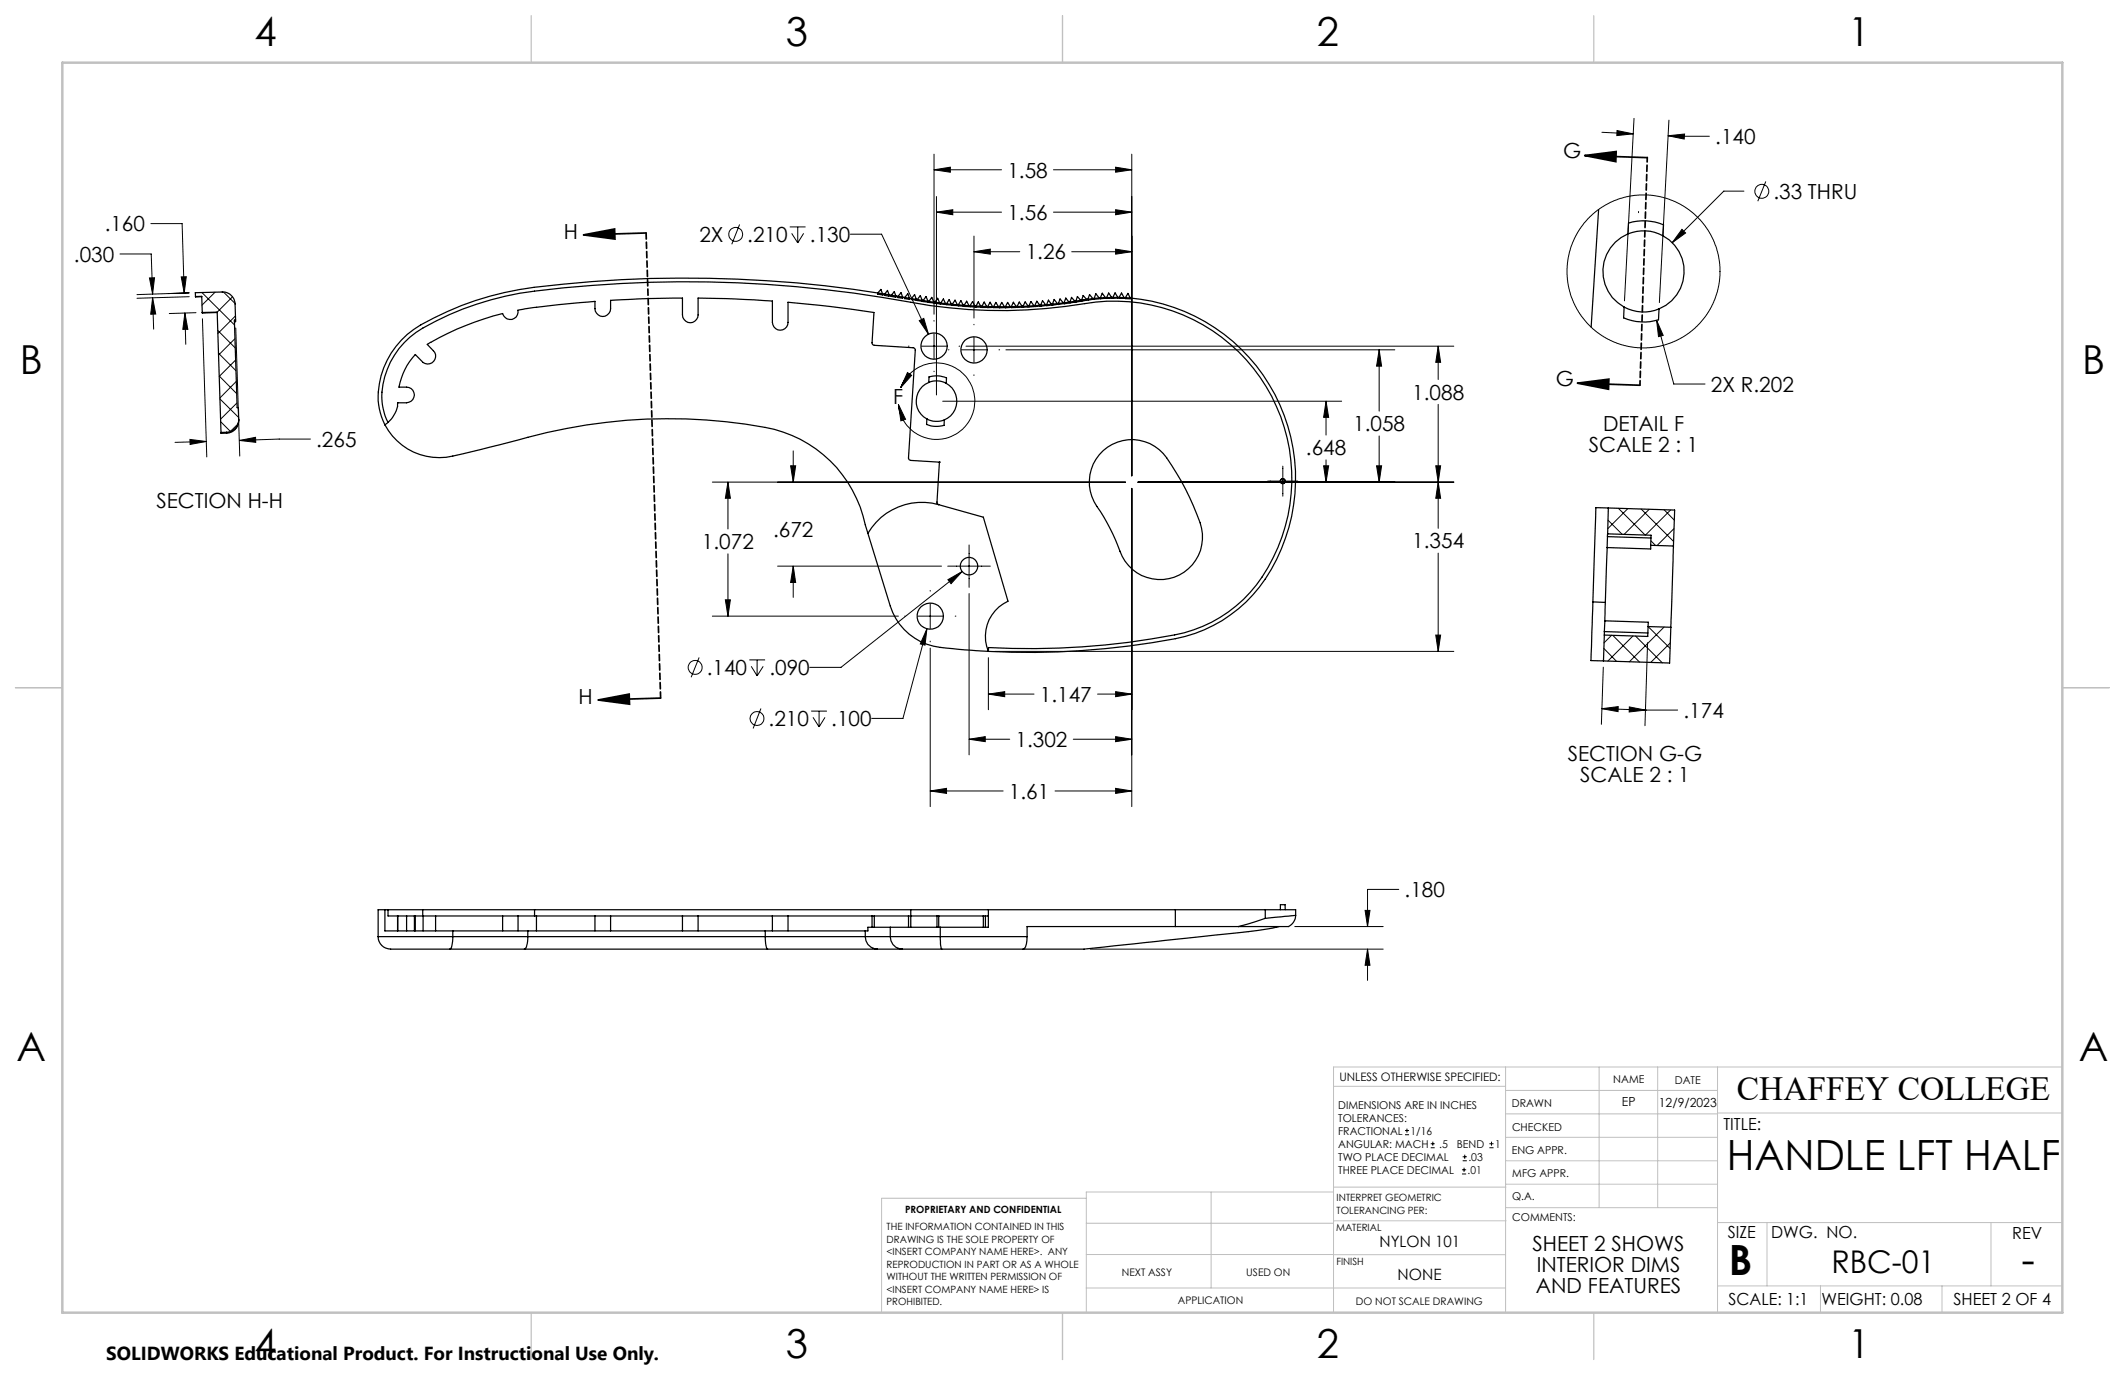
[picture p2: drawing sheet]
<svg xmlns="http://www.w3.org/2000/svg" width="432mm" height="279mm" viewBox="0 0 432 279" stroke-linecap="round" stroke-linejoin="round" font-family="sans-serif">
<g fill="none" stroke="#000" stroke-width=".25">
<path d="M179 58.8l.3 1.1-1-.1zM180.3 59l.4 1.2-1-.2zM181.7 59.3l.3 1.1-1-.2zM183.1 59.5l.3 1.1-1-.1zM184.5 59.7l.3 1.1-1-.1zM185.8 59.9l.4 1.1-1-.1zM221.4 59.9l.7 .9-1 .2zM222.7 59.7l.6 1-1 .1zM224 59.6l.6 1-1 .1zM225.3 59.5l.5 1.1h-.9zM226.6 59.5l.5 1.1h-1zM227.9 59.5l.5 1.1h-1z"/>
<path d="M229.2 59.6l.5 1.1h-1zM324.8 42.6l-1.5 23.9M330.8 47.5l.1-2.2a10.3 10.3 0 0 1 7.1 .4l-.1 2.2M330.8 47.5a8.3 8.3 0 0 0-5.1 7.2 8.3 8.3 0 0 0 4.3 7.7M330.8 47.5a8.3 8.3 0 0 1 7.1 .4M337.9 47.9a8.2 8.2 0 0 1 4.3 7.7 8.2 8.2 0 0 1-5.1 7.2M39.7 60.3v-.8l5.5-.2a2.53 2.53 0 0 1 2.6 2.5l.1 3.2M39.7 60.3h1.3M39.7 60.3l1.3-.1 .1 3.3M41.1 63.5v.1l3-.1M41.1 63.5l3-.1 .8 24.5M47.9 65v.4h-.3"/>
<path d="M47.9 65l-.3 .1 .6 17.7h.2l.1 2.4M185.2 60.7a103.6 103.6 0 0 0 37.4-.1 36.8 36.8 0 0 1 36.3 19.3 36.8 36.8 0 0 1-4.3 41 28.1 28.1 0 0 1-15.8 8.9 163.2 163.2 0 0 1-38 2.6M185.2 60.7a251.2 251.2 0 0 0-79.7-1.9 59.3 59.3 0 0 0-21.4 8.1 16.6 16.6 0 0 0-7 16.2l.4 1.6 .7 1.6M187 60.1l.4 1.1-1-.1zM188.2 60.3l.4 1.1-1.1-.1zM188.7 77.7l.1-1.1a5.2 5.2 0 0 1 3.5 .2v1.1M188.7 77.7a4.1 4.1 0 0 0-2.5 3.6 4.1 4.1 0 0 0 2.1 3.8M188.7 77.7a4.1 4.1 0 0 1 3.6 .2M189.3 60.4l.4 1.2-1-.1zM190.5 60.6l.4 1.1-1-.1zM191.7 60.7l.4 1.2-1-.1zM192.3 77.9a4.1 4.1 0 0 1 2.1 3.8 4.1 4.1 0 0 1-2.5 3.6"/>
<path d="M192.9 60.9l.4 1.1-1-.1zM194.1 61l.4 1.1h-1zM195.3 61.1l.4 1.1h-1zM196.4 61.2l.5 1.1h-1zM197.6 61.3l.5 1.1-1-.1zM198.8 61.3l.5 1.1h-1zM200 61.4l.5 1.1h-1zM201.2 61.4l.5 1.1h-1zM202.4 61.5l.5 1h-1zM203.6 61.5l.5 1h-1zM204.8 61.5l.5 1h-1zM205.9 61.4l.6 1.1h-1z"/>
<path d="M207.1 61.4l.6 1-1 .1zM208.3 61.3l.6 .9v.2h-1zM209.5 61.3l.6 .8v.2l-1 .1zM210.7 61.2l.6 1-1 .1zM211.8 61.1l.7 1-1 .1zM213 61l.7 1-1 .1zM214.2 60.9l.7 .9-1 .2zM215.4 60.7l.7 1-1 .2zM216.6 60.6l.6 1-.9 .1zM217.7 60.4l.7 1-.9 .2zM218.9 60.3l.7 .9-.9 .2zM220.1 60l.7 1-1 .2z"/>
<path d="M330 62.4l-.1 2.2a10.5 10.5 0 0 0 7.1 .4l.1-2.2M330 62.4a8.2 8.2 0 0 0 7.1 .4M44.9 87.9v.2l1.1-.1M46 87.8v.2M46 87.8l-1.1 .1M48.5 85.2a2.59 2.59 0 0 1-2.5 2.6M48.5 85.2v.1a2.56 2.56 0 0 1-2.5 2.7M78.2 86.3a12.4 12.4 0 0 0 13.8 6.4l9.5-2.3a127.1 127.1 0 0 1 29.8-5.2 107.7 107.7 0 0 1 26 2 25.5 25.5 0 0 1 18.5 19.4l5.1 16.6a12.2 12.2 0 0 0 11.4 8.5l8.5 .7M78.8 85.8l-.6 .5M78.8 85.8a12.5 12.5 0 0 1-.1-10.8 17.5 17.5 0 0 1 9.8-9.7 61.3 61.3 0 0 1 20.1-6.1 254.4 254.4 0 0 1 80.4 2.9 104.9 104.9 0 0 0 33.6-.7 36 36 0 0 1 35.7 18.9 36 36 0 0 1-4.3 40.1 27.5 27.5 0 0 1-15.3 8.6 156.9 156.9 0 0 1-37.8 2.6l-.1 .8M78.8 85.8a5.4 5.4 0 0 0 2-3.9l1.8-.1a1.59 1.59 0 0 0 1.6-1.5 1.59 1.59 0 0 0-1.6-1.6h-1.5a13.5 13.5 0 0 1 3.3-6.7l1.6 1.7a1.59 1.59 0 0 0 2.1-.3 1.59 1.59 0 0 0 0-2.1l-1.3-1.3a52.2 52.2 0 0 1 15.3-6.3 1.59 1.59 0 0 0 1.9 1.2 1.59 1.59 0 0 0 1.2-1.9 138.3 138.3 0 0 1 15.7-1.8v1.5a1.59 1.59 0 0 0 1.6 1.6 1.59 1.59 0 0 0 1.6-1.6v-1.7l7.3-.3 7.3-.1v3.4a1.59 1.59 0 0 0 1.6 1.6 1.59 1.59 0 0 0 1.6-1.6v-3.4l7.5 .1 7.6 .5v4.3a1.59 1.59 0 0 0 1.5 1.6 1.59 1.59 0 0 0 1.6-1.6v-4.1a242.1 242.1 0 0 1 17.5 2.1l-.4 6.1 .2 .5 8.2 .6 .4 .3-1.4 22a.49 .49 0 0 0 .5 .6l5.8 .3M188.3 85.1v1.2a5.4 5.4 0 0 0 3.5 .1l.1-1.1"/>
<path d="M188.3 85.1a4.2 4.2 0 0 0 3.6 .2M190.9 93.9l-.5 8.1 .1 .3 .2 .3M190.9 93.9h.1M224.2 91.6a8.6 8.6 0 0 1 12.9 1.4 52.1 52.1 0 0 1 7.1 14.4 8.6 8.6 0 0 1-6.1 10.1 8.6 8.6 0 0 1-10.5-5.5 44.4 44.4 0 0 0-5.3-10 8.6 8.6 0 0 1 1.9-10.4zM190.7 102.6l9.1 2.5 5 17.1a7.8 7.8 0 0 0-4 10.2M190.7 102.6a12.7 12.7 0 0 0-14.3 5.8M326.6 111.3l-.5 14.9M326.6 109v2.3M326.6 109l8.9 .3M326.7 108.5l-.1 .5M326.7 108.5l8.8 .3-.1 2M326.8 103.2h-2.5l-.6 19.1"/>
<path d="M326.8 103.2l13.5 .4-.3 7.3M326.8 103.2l-.1 5.3M335.4 110.8v.7l-8.8-.2M335.4 110.8l4.6 .1M340 110.9l-.5 16.6M323.7 122.3l-.4 11.9 2.5 .1M323.7 122.3l2.5 .1M326 128.3v.7M326 129l-.2 5.3M326 128.3l8.9 .3M326.1 126.2l8.8 .2v.9M326.1 126.2l-.1 2.1"/>
<path d="M334.9 127.3l4.6 .2M334.9 127.3l-.1 2-8.8-.3M339.5 127.5l-.2 7.2-13.5-.4M76.8 190.3a2.71 2.71 0 0 0 3.4 2.6h11.2M76.8 190.3h15.2M78.2 184.9v4.3h13.8M78.2 184.9h-1.4v5.4M78.2 184.9h.6M78.8 184.9v1.2h2M78.8 184.9h7.1M80.8 186.1h.1M80.8 186.1v3.1"/>
<path d="M80.8 186.1h1.8M82.6 186.1h1.6M82.6 186.1v3.1M84.2 186.1v3.1M84.2 186.1h1.8M84.4 186.1v3.1M85.9 184.9h22.7M85.9 184.9v1.2M86 186.1h2.5M86 186.1v3.1M88.5 186.1h13.6M88.5 186.1v3.1"/>
<path d="M91.4 192.9h15.2M92 190.3a3.5 3.5 0 0 1-.6 2.6M92 190.3h15.2M92 189.2h15.2M92 189.2v1.1M102.1 186.1h3.2M102.1 186.1v3.1M105.2 186.1h3.8M105.3 186.1v3.1M106.6 192.9h49.4M107.2 190.3a3.1 3.1 0 0 1-.6 2.6M107.2 190.3h48.3"/>
<path d="M107.2 189.2h48.3M107.2 189.2v1.1M108.6 184.9h76.5M108.6 184.9v1.2M109 186.1h11.9M109 186.1v3.1M120.9 186.1h3.2M120.9 186.1v3.1M124.1 186.1h14.6M124.1 186.1v3.1M138.7 186.1h3.2M138.7 186.1v3.1"/>
<path d="M141.9 186.1h15.1M141.9 186.1v3.1M155.5 190.3a4 4 0 0 0 .5 2.6M155.5 190.3h20.3M155.5 189.2h20.3M155.5 189.2v1.1M156 192.9h22.3M157 186.1h3.1M157 186.1v3.1M160.1 186.1h17.1M160.1 186.1v3.1M175.8 190.3a2.5 2.5 0 0 0 2.5 2.6"/>
<path d="M175.8 190.3h5.1M175.8 189.2v1.1M177.2 186.1h.5M177.2 186.1v2.3M177.7 186.1h6.9M177.7 186.1v2.3M178.3 192.9h5M180.9 190.3a2.46 2.46 0 0 0 2.4 2.6M180.9 190.3h10.2M180.9 188.4h10.2M180.9 188.4v1.9M180.9 188.4h-4.5v.8h-.6"/>
<path d="M183.3 192.9h8M184.6 186.1h5.8M184.6 186.1v2.3M185.1 184.9h15.7M185.1 184.9v3.5M190.4 186.1h.3M190.4 186.1v2.3M190.7 186.1h9.5M190.7 186.1v2.3M191.1 190.3a5.4 5.4 0 0 0 .2 2.6M191.1 190.3h17.6M191.1 188.4v1.9"/>
<path d="M199.8 186.1v2.3M200.2 186.1h.6M200.2 186.1v2.3M200.8 184.9v3.5h-9.7M200.8 184.9h38M208.7 190.3a2.97 2.97 0 0 1-.8 2.6h-16.6M238.8 188.3h-30.1v2M238.8 184.9h18.3M238.8 188.3h12.8M238.8 184.9v3.4M257.1 186.6l-5.5 1.7M257.1 184.9h6.2l-.1 1.1-6.1 .6"/>
<path d="M257.1 184.9v1.7M259.9 188.3a171.6 171.6 0 0 1-16.8 2.1l-16.7 1.8a94.3 94.3 0 0 1-15.4 .7h-3.1M260.2 184.9v-1.1h.9l.1 1.1M263.3 186a2.49 2.49 0 0 1-1.6 2.3h-10.1"/>
<circle cx="189.8" cy="70.3" r="2.67"/>
<circle cx="197.9" cy="71.1" r="2.66"/>
<circle cx="260.7" cy="97.8" r=".47"/>
<circle cx="260.7" cy="97.8" r=".51"/>
<circle cx="196.9" cy="115" r="1.77"/>
<circle cx="189" cy="125.2" r="2.65"/>
</g>
<g fill="none" stroke="#000" stroke-width=".2">
<path d="M189.8 31.3v32.6M189.8 34.5h13.7M189.8 34.5l3.3-.5v1zM190.3 39.9v40.4M214.1 34.5h15.9M226.7 34l3.3 .5-3.3 .5zM230 31.3v65.4M325.5 26.9l6.4 .3M328.6 26.5l3.3 .7-3.4 .4zM332 24.1l-1.9 37M338.9 27.6l3.4-.4-.1 1.1zM338.9 27.6l8.4 .1"/>
<path d="M339.1 24.4l-1.9 37.1M354.4 38.8h-4.1l-10.5 10.5M358.8 36.9l-1.6 4M24.4 51.6h6.3l.3 8.2M30.4 56.5l1-.1-.4 3.4zM30.7 45.4h6.3l.4 14.1M36.8 56.3l1.1-.1-.5 3.3zM38.4 59.5l-10.6 .4M41 59.4l6.7 6.6M43.7 59.4l-2.7 2.6M45.4 59.3l2.4 2.4M150.3 45.6l-1.6 4"/>
<path d="M160.5 46.1h3.2M160.9 47.4l1.2 2M162.1 46.1v3.3M163.3 47.4l-1.2 2M172.8 47.6h6.3l9.6 20.3M190.3 43.1l3.3-.5v1zM190.3 43.1h13.2M197.9 48v16.6M197.9 51.2h9.3M197.9 51.2l3.3-.6v1zM214.1 43.1h15.9M217.8 51.2h12.2"/>
<path d="M226.7 42.6l3.3 .5-3.3 .5zM226.7 50.6l3.3 .6-3.3 .4zM333 43v.2M341.8 46.6l.7 .7-2.7 2zM31 60.5l.6 3.3-1 .1zM31 60.5l.2 6.4M37.6 63.6l.6 3.3h-1.1zM37.6 63.6l.1 6.4M38.5 60.3l-10.7 .3M39.8 63.5l-5.4 .2M41.1 64.8l.9 28.1M44.2 67.1l3.6 3.6"/>
<path d="M44.4 71.8l3.5 3.5M44.6 76.4l3.5 3.6M47.2 60.3l-3.1 3.1M47.7 68.8l-3.3 3.3M47.8 64.2l-3.5 3.6M47.9 73.2l-3.3 3.3M47.9 66.6l.8 26.1M48 77.5l-3.3 3.4M183 78.8a7.8 7.8 0 0 1 12.5-3.1 7.8 7.8 0 0 1-1.7 12.7 7.8 7.8 0 0 1-11.2-6.2M184.4 75.7l.8 .6-2.2 2.5zM184.6 70.3h.1M186.8 65.2l.9-.5 1 3.2z"/>
<path d="M187.3 70.3h5M189.8 65.1v.2M189.8 67.8v5.1M189.8 75.4v.1M192.7 71.1h.1M194.9 70.3h.1M195.4 71.1h5M196.3 70.3h99.1M197.9 65.9v.1M197.9 68.5v5.1M197.9 76.2v.1M203 71.1h.1"/>
<path d="M204.4 71.1h79M280.2 71.1l.5 3.3h-1zM280.2 71.1v12.4M292.2 70.3l.5 3.3h-1zM292.2 70.3v6.8M336.6 65.1l3.5 12.9h6.4M336.6 65.1l1.4 3.1-1 .2zM38.6 89.3l3.3 .4-3.3 .6zM41.9 89.7l-6.3 .2M44.7 81.1l3.8 3.7M44.8 85.7l2 2 1.6-1.6M48.2 81.9l-3.4 3.3"/>
<path d="M48.6 89.5l3.3-.6 .1 1zM63.1 89.2h-6.4l-8.1 .3M144.7 98h84M147.9 98v9.5M147.9 98l.5 3.2h-1zM160.7 94.7h1l-.5 3.3zM161.2 91.6v6.4M182.6 82.2l1.4 3-.9 .3zM191.6 81.5h81M230 99.2v64.7M231.2 98h64.2M257.6 97.8h6.1"/>
<path d="M260.7 94.7v6.1M269 94.7h1l-.5 3.3zM269.5 81.5v6.9M269.5 93.5v4.5M269.5 81.5l.5 3.3h-1zM279.7 94.7h1l-.5 3.3zM280.2 88.6v9.4M291.7 94.7h1l-.5 3.3zM292.2 98l.5 3.2h-1zM292.2 82.2v25.2M147.9 112.5v12.7M158 115h33.3"/>
<path d="M161.2 115l.5 3.4h-1zM161.2 115v6.4M189 120v.1M192.6 115h8.6M192.6 117.8l2.9-1.7-2.2 2.5zM195.5 116.1l-24.6 19.5h-6.4M196.9 110.7v8.6M292.2 112.4v20M326.7 105.7l2.9 2.9M328.9 103.3l5.4 5.4M330.8 103.4l-4.1 4M333.5 103.4l6.6 6.6"/>
<path d="M335.1 103.5l-5.1 5.1M335.5 109.9l.9 .9M338.1 103.6l2.1 2.1M339.4 103.6l-5 5.1M340.1 107.4l-3.4 3.4M142.1 133.6l-1.7 4M144.7 125.2h37.9M147.4 121.9h1l-.5 3.3zM152.3 134.1h3.2M152.6 135.4l1.2 1.9M153.8 134.1v3.2M155.1 135.4l-1.3 1.9"/>
<path d="M183.8 125.2h.1M186.5 125.2h5.1M188.3 127.8l-.3 3.3-1-.3zM188.3 127.8l-4.8 18.2h-6.4M189 122.7v5M189 130.3v.1M189 131.7v32.2M194.1 125.2h.1M196.9 120.6v32.8M200.8 133.6v10.6M202.1 132.4h93.3M291.7 129h1l-.5 3.4z"/>
<path d="M325.8 135.6l-.4 11.6M325.9 131.8l2.6 2.6M327.5 129.1l-1.6 1.5M327.7 129.1l5.5 5.4M331.8 129.2l-5.1 5.1M332.4 129.3l5.4 5.4M334.8 130.6l-.5 16.9M334.9 127.3l4.5 4.5M338.1 127.4l-7 7.1M339.4 130.6l-4 4M154.6 144l-1.6 4M164.8 144.5h3.2"/>
<path d="M165.2 145.8l1.2 1.9M166.4 144.5v3.2M167.6 145.8l-1.2 1.9M196.9 150.2l3.3-.5v1zM196.9 150.2h8.3M200.8 141l3.4-.5v1.1zM200.8 141h9.3M218.1 150.2h11.9M223 141h7M226.7 140.5l3.3 .5-3.3 .6zM226.7 149.7l3.3 .5-3.3 .5zM325.5 144l8.9 .3"/>
<path d="M325.5 144l3.3-.4v1zM331.1 143.7l3.3 .6-3.4 .4zM334.4 144.3h6.5M189 160.7l3.3-.5v1zM189 160.7h14.8M214.4 160.7h15.6M226.7 160.2l3.3 .5-3.3 .5zM221.5 192.9h59.6M263.1 188.3h18M277.4 185h1l-.5 3.3zM277.9 192.9l.5 3.2h-1zM277.9 192.9v6.3"/>
<path d="M284.2 180.7h-6.3v7.6M285.5 230.6h.8M285.5 229.7h.8M285.9 229.3v.9M290.7 233.2h.8M290.7 232.4h.8M291.1 232v.8M297.1 238.5h.8M297.1 237.7h.8M297.2 235.9h.9M297.2 235.1h.9M297.5 237.3v.8"/>
<path d="M297.6 234.6v.9M302.6 233.2h.9M302.6 232.4h.9M303.1 232v.8"/>
<circle cx="358" cy="38.9" r="1.41"/>
<circle cx="149.5" cy="47.6" r="1.41"/>
<circle cx="334" cy="55.1" r="15.5"/>
<circle cx="141.3" cy="135.6" r="1.41"/>
<circle cx="153.8" cy="146" r="1.41"/>
</g>
<path d="M322 31.6l12.7 .4M322 31.6l6.4-.8-.1 2zM118.6 47.7l6.3-1.2 .1 2.1zM131.3 47.3l-12.7 .4M320.5 77.9l12.7 .4M320.5 77.9l6.4-.9-.1 2.1zM121.5 142.2l6.3-1.2 .1 2.1zM134.2 141.9l-12.7 .3" fill="none" stroke="#000" stroke-width=".35"/>
<path d="M131.3 47.3l2.9 94.5" fill="none" stroke="#000" stroke-width=".35" stroke-dasharray="1.3 .6"/>
<path d="M334.7 32l-1.5 46.3" fill="none" stroke="#000" stroke-width=".35" stroke-dasharray="1.3 .6" stroke-dashoffset=".3"/>
<g fill="none" stroke="#c0c0c0" stroke-width=".2">
<path d="M305.9 216.8v49.9M324.9 216.8v28.6M336.8 216.8v28.6M349 216.8v49.9M419.1 216.8h-148.1v49.9M271 220.7h34.9M305.9 231.1h43.1M305.9 226.3h43.1M305.9 221.6h43.1M305.9 235.9h43.1M349 226.2h70.1M220.7 248.6h50.3"/>
<path d="M220.7 254.9h50.3M220.7 243.5h-41.6v23.2M246.1 242.2v19.5M271 255h34.9M271 248.1h35M271 242.2h-50.3v24.5M271 241.2h35M305.9 240.6h43.1M306 245.4h43M349 248.4h70.1M359.1 248.4v12.9M404.6 248.4v12.9"/>
<path d="M220.7 261.7h85.2M349 261.3h70.1M369.9 261.3v5.4M394.6 261.3v5.4"/>
</g>
<path d="M108 3.2v9.5M215.9 3.2v9.5M323.8 3.2v9.5M3.1 139.7h9.6M419.1 139.7h9.5M108 266.7v9.6M215.9 266.7v9.6M323.8 266.7v9.6" fill="none" stroke="#c0c0c0" stroke-width=".25"/>
<path d="M12.7 12.7h406.4v254h-406.4z" fill="none" stroke="#c0c0c0" stroke-width=".5"/>
<g fill="#000">
<path d="M118.6 47.7l6.3-1.2 .1 2.1zM121.5 142.2l6.3-1.2 .1 2.1zM322 31.6l6.4-.8-.1 2zM320.5 77.9l6.4-.9-.1 2.1z"/>
<path d="M182.6 82.2l1.4 3-.9 .3zM184.4 75.7l.8 .6-2.2 2.5z"/>
<path d="M291.7 129h1l-.5 3.4zM292.2 98l.5 3.2h-1zM200.8 141l3.4-.5v1.1zM226.7 140.5l3.3 .5-3.3 .6zM279.7 94.7h1l-.5 3.3zM280.2 71.1l.5 3.3h-1zM291.7 94.7h1l-.5 3.3zM292.2 70.3l.5 3.3h-1zM269 94.7h1l-.5 3.3zM269.5 81.5l.5 3.3h-1zM226.7 42.6l3.3 .5-3.3 .5zM190.3 43.1l3.3-.5v1zM226.7 50.6l3.3 .6-3.3 .4zM197.9 51.2l3.3-.6v1zM226.7 34l3.3 .5-3.3 .5zM189.8 34.5l3.3-.5v1zM186.8 65.2l1.9 2.7-1-3.2zM188.3 127.8l-1.3 3 1 .3zM192.6 117.8l.7 .8 2.2-2.5zM226.7 160.2l3.3 .5-3.3 .5zM189 160.7l3.3-.5v1zM147.9 98l.5 3.2h-1zM147.4 121.9h1l-.5 3.3zM196.9 150.2l3.3-.5v1zM226.7 149.7l3.3 .5-3.3 .5zM160.7 94.7h1l-.5 3.3zM161.2 115l.5 3.4h-1zM277.4 185h1l-.5 3.3zM277.9 192.9l.5 3.2h-1zM341.8 46.6l-2 2.7 2.7-2zM336.6 65.1l.4 3.3 1-.2zM328.6 26.5l3.3 .7-3.4 .4zM338.9 27.6l3.4-.4-.1 1.1zM325.5 144l3.3-.4v1zM331.1 143.7l3.3 .6-3.4 .4zM31 60.5l.6 3.3-1 .1zM30.4 56.5l1-.1-.4 3.4zM36.8 56.3l1.1-.1-.5 3.3zM37.6 63.6l.6 3.3h-1.1zM38.6 89.3l3.3 .4-3.3 .6zM48.6 89.5l3.3-.6 .1 1z"/>
</g>
<g font-size="8.5">
<text x="350.9" y="237.7">HANDLE LFT HALF</text>
<text x="351.3" y="259">B</text>
<text x="410.8" y="258.9">-</text>
</g>
<g font-size="8.1">
<text x="51.7" y="9.3">4</text>
<text x="159.7" y="9.3">3</text>
<text x="267.6" y="9.3">2</text>
<text x="375.6" y="9.3">1</text>
<text x="4" y="76">B</text>
<text x="423.1" y="76">B</text>
<text x="3.3" y="215.7">A</text>
<text x="422.4" y="215.7">A</text>
<text x="51.7" y="276">4</text>
<text x="159.7" y="276">3</text>
<text x="267.6" y="276">2</text>
<text x="375.6" y="276">1</text>
</g>
<text font-size="6.9" x="352.9" y="223.6">CHAFFEY COLLEGE</text>
<text font-size="6.3" x="372.2" y="258.7">RBC-01</text>
<g font-size="4.2">
<text x="348.5" y="29.3">.140</text>
<text x="317.6" y="32.2">G</text>
<text x="204.7" y="36.1">1.58</text>
<text x="360.3" y="40.4">.33 THRU</text>
<text x="21.3" y="47">.160</text>
<text x="204.7" y="44.7">1.56</text>
<text x="15" y="53.2">.030</text>
<text x="114.6" y="48.5">H</text>
<text x="142.1" y="49.2">2X</text>
<text x="151.8" y="49.2">.210</text>
<text x="164.6" y="49.2">.130</text>
<text x="208.4" y="52.7">1.26</text>
<text x="181.5" y="82">F</text>
<text x="287" y="81.2">1.088</text>
<text x="316.1" y="78.4">G</text>
<text x="347.6" y="79.6">2X R.202</text>
<text x="275" y="87.7">1.058</text>
<text x="325.7" y="87.6">DETAIL F</text>
<text x="64.2" y="90.8">.265</text>
<text x="265.4" y="92.5">.648</text>
<text x="322.8" y="91.8">SCALE 2 : 1</text>
<text x="31.8" y="103.2">SECTION H-H</text>
<text x="142.6" y="111.6">1.072</text>
<text x="157.1" y="109">.672</text>
<text x="287" y="111.4">1.354</text>
<text x="143.6" y="137.2">.140</text>
<text x="156.4" y="137.2">.090</text>
<text x="117.5" y="143">H</text>
<text x="211.3" y="142.6">1.147</text>
<text x="156.2" y="147.5">.210</text>
<text x="168.9" y="147.5">.100</text>
<text x="342.1" y="145.9">.174</text>
<text x="206.4" y="151.8">1.302</text>
<text x="318.6" y="154.7">SECTION G-G</text>
<text x="321.1" y="158.9">SCALE 2 : 1</text>
<text x="205" y="162.3">1.61</text>
<text x="285.4" y="182.3">.180</text>
<text x="311.4" y="254.3">SHEET 2 SHOWS</text>
<text x="312.1" y="262.6">AND FEATURES</text>
<text x="312.3" y="258.5">INTERIOR DIMS</text>
</g>
<text font-size="3.8" x="21.6" y="276.3">SOLIDWORKS Educational Product. For Instructional Use Only.</text>
<g font-size="3.4">
<text x="350.2" y="229.5">TITLE:</text>
<text x="351.1" y="251.6">SIZE</text>
<text x="359.9" y="251.6">DWG. NO.</text>
<text x="408.9" y="251.7">REV</text>
<text x="351.2" y="265.2">SCALE: 1:1</text>
<text x="370.1" y="265.3">WEIGHT: 0.08</text>
<text x="396.9" y="265.2">SHEET 2 OF 4</text>
</g>
<g font-size="3.2">
<text x="280.3" y="253.3">NYLON 101</text>
<text x="284" y="260.1">NONE</text>
</g>
<g font-size="2.5">
<text x="329.6" y="224.8">EP</text>
<text x="337.1" y="224.9">12/9/2023</text>
</g>
<text font-size="2.4" x="272.2" y="219.7">UNLESS OTHERWISE SPECIFIED:</text>
<g font-size="2.2">
<text x="327.8" y="220.1">NAME</text>
<text x="340.3" y="220.2">DATE</text>
<text x="271.9" y="225.3">DIMENSIONS ARE IN INCHES</text>
<text x="271.9" y="227.9">TOLERANCES:</text>
<text x="307.2" y="224.9">DRAWN</text>
<text x="271.9" y="230.6">FRACTIONAL</text>
<text x="271.9" y="233.2">ANGULAR: MACH</text>
<text x="286.6" y="230.6">1/16</text>
<text x="292.5" y="233.2">.5</text>
<text x="296" y="233.2">BEND</text>
<text x="303.8" y="233.2">1</text>
<text x="307.3" y="229.8">CHECKED</text>
<text x="271.9" y="238.5">THREE PLACE DECIMAL</text>
<text x="271.9" y="235.9">TWO PLACE DECIMAL</text>
<text x="298.2" y="238.5">.01</text>
<text x="298.4" y="235.9">.03</text>
<text x="307.2" y="234.5">ENG APPR.</text>
<text x="307.3" y="239.2">MFG APPR.</text>
<text x="307.3" y="243.9">Q.A.</text>
<text x="307.3" y="248.1">COMMENTS:</text>
</g>
<g font-size="2.1">
<text x="227.9" y="259.2">NEXT ASSY</text>
<text x="253.3" y="259.2">USED ON</text>
<text x="239.3" y="265">APPLICATION</text>
<text x="275.5" y="265.1">DO NOT SCALE DRAWING</text>
</g>
<g font-size="2">
<text x="271.6" y="244.1">INTERPRET GEOMETRIC</text>
<text x="180.2" y="250">THE INFORMATION CONTAINED IN THIS</text>
<text x="183.9" y="246.4">PROPRIETARY AND CONFIDENTIAL</text>
<text x="271.5" y="250.2">MATERIAL</text>
<text x="271.6" y="246.6">TOLERANCING PER:</text>
<text x="180.2" y="252.5">DRAWING IS THE SOLE PROPERTY OF</text>
<text x="180.2" y="255.1">&lt;INSERT COMPANY NAME HERE&gt;. ANY</text>
<text x="180.2" y="257.6">REPRODUCTION IN PART OR AS A WHOLE</text>
<text x="271.5" y="257">FINISH</text>
<text x="180.2" y="260.1">WITHOUT THE WRITTEN PERMISSION OF</text>
<text x="180.2" y="262.6">&lt;INSERT COMPANY NAME HERE&gt; IS</text>
<text x="180.2" y="265.2">PROHIBITED.</text>
</g>
</svg>
